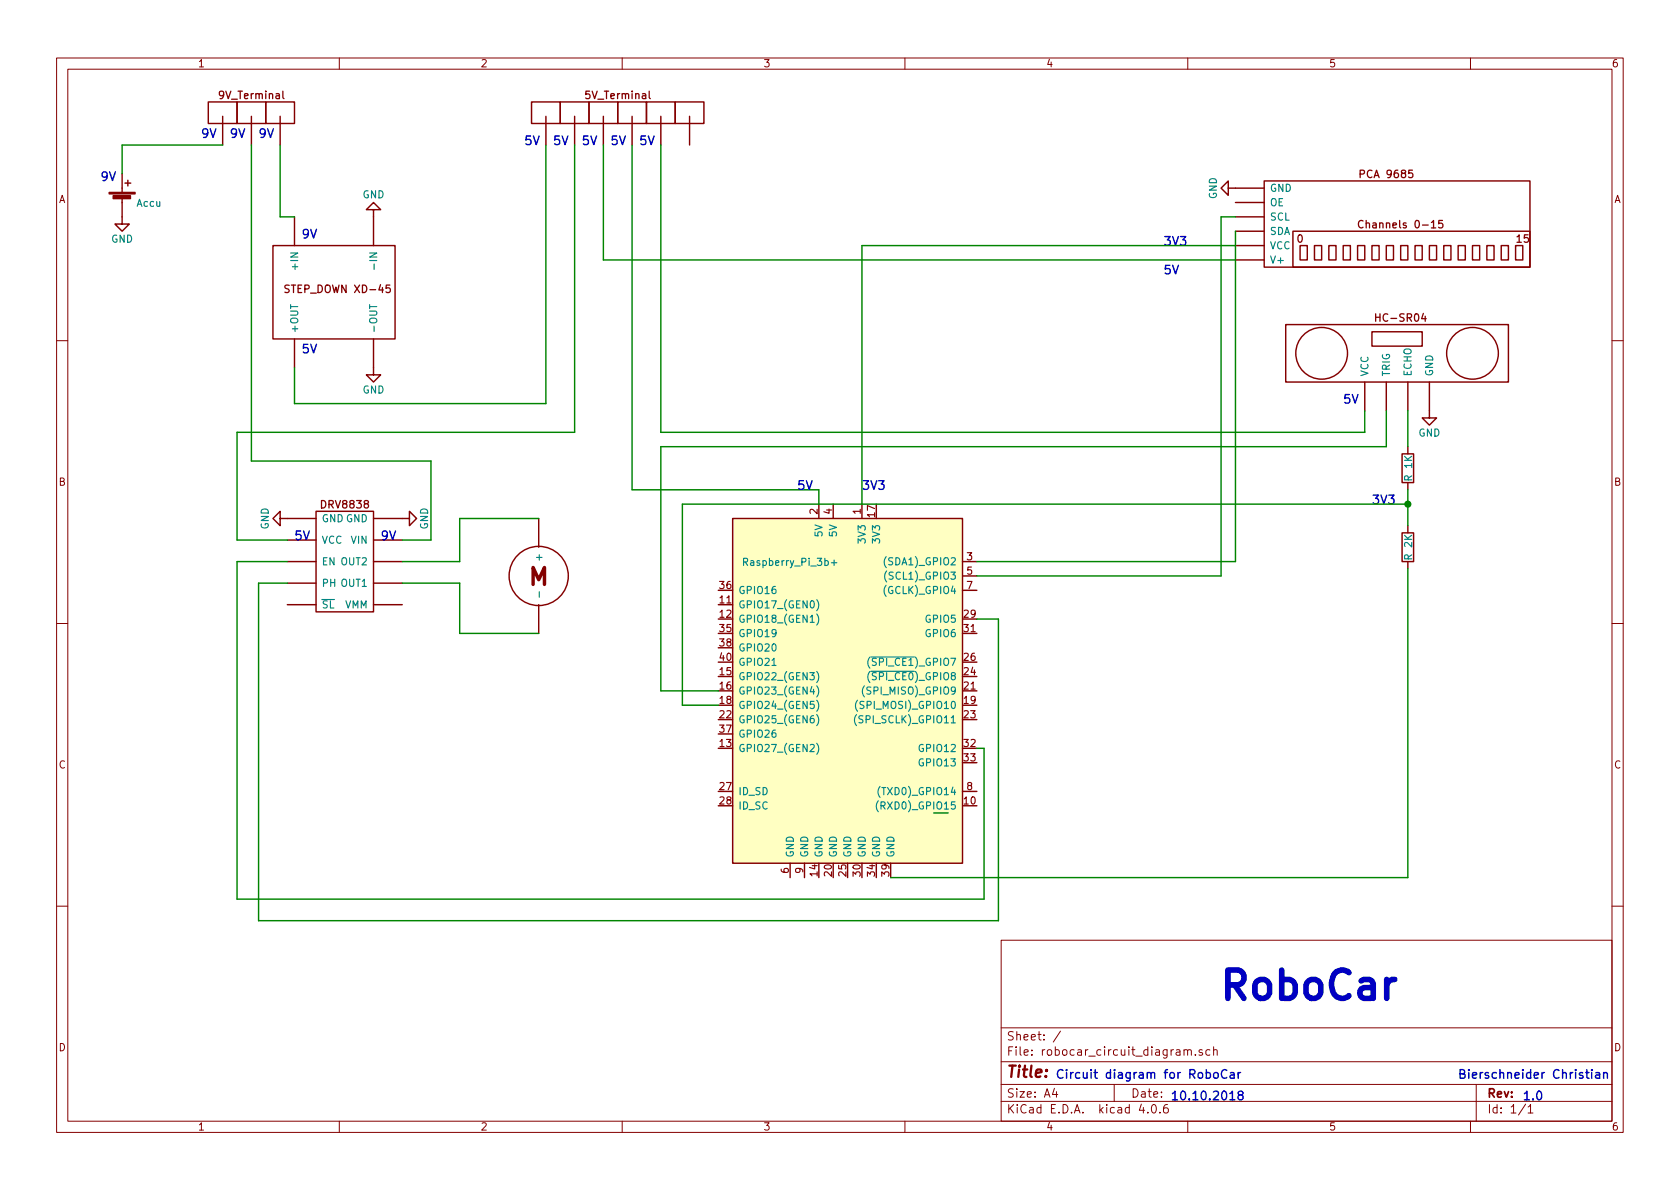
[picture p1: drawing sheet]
<svg xmlns="http://www.w3.org/2000/svg" width="297mm" height="210mm" viewBox="0 0 297 210" stroke-linecap="round" stroke-linejoin="round" font-family="sans-serif">
<g fill="none" stroke="#840000" stroke-width=".18">
<path d="M10 10.3h277v189.9h-277zM12 12.2h273v186.1h-273zM60 10.3v1.9M110 10.3v1.9M160 10.3v1.9M210 10.3v1.9M260 10.3v1.9M10 60.2h2M285 60.2h2M10 110.3h2M285 110.3h2M10 160.2h2"/>
<path d="M177 166.3h108v32h-108zM285 160.2h2M60 198.3v1.9M110 198.3v1.9M160 198.3v1.9M177 194.8h108M177 191.8h108M177 187.8h108M177 181.8h108M186.4 192.5l-.3 1h.9M186.8 193v1M187.5 182.3l-1.3 2"/>
<path d="M197 191.8v3M201.8 195.2l-.4 1.1h1M202.9 196.7v.1M203.8 195.4l.1-.1a.81 .81 0 0 1 .6 .6 .81 .81 0 0 1-.3 .8l-.1 .1a.8 .8 0 0 1-.6-.6 .8 .8 0 0 1 .3-.8zM205.1 196.7v.1M206.4 195.3a.59 .59 0 0 0-.7 .7l.1 .7 .2 .1 .5-.1 .1-.5-.2-.2-.4-.1-.3 .3M209.3 185.7l.2-.1 .4 .1 .1 .9M209.3 185.6v1M210 185.8a.36 .36 0 0 1 .3-.2 .36 .36 0 0 1 .3 .2v.8M210 198.3v1.9M211.4 186.5v.1M212.6 185.7a.37 .37 0 0 0-.6 .1l.1 .2 .5 .2v.1l-.2 .3-.4-.1"/>
<path d="M213.9 185.7l-.4-.1-.3 .3 .1 .6 .2 .1 .4-.1M214.6 185.7l.2-.1 .4 .1v.9M214.6 185.1v1.5M260 198.3v1.9M261 191.8v6.5M269.7 195.2l-1.2 2M270.2 195.8l.4-.5v1.5M270.2 196.8h.8"/>
</g>
<path d="M129.5 91.7h40.7v60.9h-40.7z" fill="#ffffc2" stroke="#ffffc2" stroke-width=".18"/>
<g fill="none" stroke="#840000" stroke-width=".25">
<path d="M36.8 18h5.1v3.8h-5.1zM41.9 18h5.1v3.8h-5.1zM47 18h5.1v3.8h-5.1zM94 18h5.1v3.8h-5.1zM99.1 18h5v3.8h-5zM104.1 18h5.1v3.8h-5.1zM109.2 18h5.1v3.8h-5.1zM114.3 18h5.1v3.8h-5.1zM119.4 18h5.1v3.8h-5.1zM21.6 35v4.6h1.3l-1.3 1.3-1.3-1.3h1.3M21.6 30.7v3.3M22.1 32.4h1"/>
<path d="M22.6 31.9v1M39.4 29.5h.1M39.4 20.6v5M44.4 20.6v5M49.5 20.6v5M52.1 38.3v5.1M66 37.1h1.3l-1.3-1.3-1.2 1.3h1.2v6.3M96.5 20.6v5M101.6 20.6v5M104.1 29.5h.1M106.7 20.6v5M111.8 20.6v5"/>
<path d="M116.8 20.6v5M121.9 20.6v5M217.2 33.3v-1.3l-1.3 1.3 1.3 1.2v-1.2h6.3M218.4 35.8h5.1M218.4 38.3h5.1M223.5 32h47v15.2h-47zM262.9 38.3h.1M48.3 43.4h21.5v16.5h-21.5zM52.1 59.9v5.1M66 59.9v6.4h1.3l-1.3 1.3-1.2-1.3h1.2M218.4 40.9h5.1M218.4 46h5.1"/>
<path d="M218.4 43.4h5.1M227.3 57.4h39.4v10.2h-39.4zM228.6 40.9h41.9v6.3h-41.9zM229.9 43.4h1.2v2.6h-1.2zM232.4 43.4h1.3v2.6h-1.3zM234.9 43.4h1.3v2.6h-1.3zM237.5 43.4h1.3v2.6h-1.3zM240 43.4h1.3v2.6h-1.3zM242.6 43.4h1.2v2.6h-1.2zM242.6 58.7h8.9v2.5h-8.9zM245.1 43.4h1.3v2.6h-1.3zM247.6 43.4h1.3v2.6h-1.3z"/>
<path d="M250.2 43.4h1.3v2.6h-1.3zM252.7 43.4h1.3v2.6h-1.3zM255.3 43.4h1.2v2.6h-1.2zM257.8 43.4h1.3v2.6h-1.3zM260.3 43.4h1.3v2.6h-1.3zM262.9 43.4h1.3v2.6h-1.3zM265.4 43.4h1.3v2.6h-1.3zM268 43.4h1.2v2.6h-1.2zM228.6 71.4h.1M229.9 70.1h.1M241.3 67.6v5M245.1 67.6v5"/>
<path d="M248.9 67.6v5M248.9 79v1.3M252.7 67.6v6.3h1.3l-1.3 1.3-1.2-1.3h1.2M262.9 65h.1M49.5 91.7v-1.3l-1.2 1.3 1.2 1.3v-1.3h6.4M50.8 99.3h5.1M50.8 95.5h5.1M55.9 90.4h10.1v17.8h-10.1zM66 91.7h6.4v-1.3l1.3 1.3-1.3 1.3v-1.3M66 99.3h5.1M66 95.5h5.1M95.2 91.7v5.1"/>
<path d="M129.5 91.7h40.7v60.9h-40.7zM144.8 89.1v2.6M147.3 89.1v2.6M152.4 89.1v2.6M170.2 99.3h2.5M247.9 80.3h2v5h-2zM247.9 94.2h2v5.1h-2zM248.9 85.3v1.3M248.9 93v1.2M248.9 99.3v1.3M50.8 103.1h5.1M50.8 106.9h5.1"/>
<path d="M66 103.1h5.1M66 106.9h5.1M81.3 110.7h.1M82.5 109.5h.1M95.2 106.9v5.1M115.6 104.4h.1M170.2 101.8h2.5M170.2 104.4h2.5M170.2 139.9h2.5M139.7 152.6v2.6M142.2 152.6v2.6"/>
<circle cx="233.7" cy="62.5" r="4.6"/>
<circle cx="260.3" cy="62.5" r="4.6"/>
<circle cx="95.2" cy="101.8" r="5.2"/>
</g>
<g fill="none" stroke="#008484" stroke-width=".2">
<path d="M65.4 53.9v.7M66.1 46.7v.9M131.5 99.4l.6-.1v-.5l-.6-.1v1.3M147 99.5h1M147.5 99v1M156.7 98.4a1.51 1.51 0 0 0 0 2M95.4 104.6v1M144.4 106a1.51 1.51 0 0 1 0 2M144.4 108.6a1.51 1.51 0 0 1 0 1.9M144.4 118.7a1.51 1.51 0 0 1 0 2M153.8 118.7a1.51 1.51 0 0 0 0 2M153.8 116.2a1.51 1.51 0 0 0 0 2"/>
<path d="M154 118.7h7.7M154 116.2h7.7M156.8 101a1.51 1.51 0 0 0 0 1.9M144.4 126.4a1.51 1.51 0 0 1 0 1.9M144.4 131.4a1.51 1.51 0 0 1 0 2M144.4 121.3a1.51 1.51 0 0 1 0 1.9M144.4 123.8a1.51 1.51 0 0 1 0 2M151.4 126.4a1.51 1.51 0 0 0 0 1.9M151.6 123.8a1.51 1.51 0 0 0 0 2M152.8 121.3a1.51 1.51 0 0 0 0 1.9M155.6 139.1a1.51 1.51 0 0 0 0 1.9M155.3 141.6a1.51 1.51 0 0 0 0 2"/>
</g>
<path d="M50 16.1v1.1l.2 .2M114.8 16.1v1.1l.2 .2M241 39.1a.64 .64 0 0 0-.9 .4 .64 .64 0 0 0 .6 .8l.3-.1M255 39h-.6v.6l.5-.1 .2 .2v.4l-.2 .2-.5-.1M51.1 50.5h-.7v.4l.6 .2 .1 .4-.2 .2h-.5M68.9 50.4h-.6l-.1 .6 .6-.1 .2 .2v.4l-.2 .2-.6-.1M251.7 55.4l-.3 1h.8" fill="none" stroke="#840000" stroke-width=".23"/>
<g fill="#840000" stroke="#840000" stroke-width=".25">
<path d="M19.3 34h4.6v.3h-4.6z"/>
<path d="M20 34.6h3.1v.5h-3.1z"/>
</g>
<g fill="none" stroke="#008400" stroke-width=".25">
<path d="M39.4 25.6h-17.8v5.1M44.4 25.6v55.9h31.8v14h-5.1M49.5 25.6v12.7h2.6M96.5 25.6v45.8h-44.4v-6.4M101.6 25.6v50.8h-59.7v19.1h8.9M106.7 25.6v20.4h111.7M111.8 25.6v61h33v2.5M116.8 25.6v50.8h124.5v-3.8M218.4 38.3h-2.5v63.5h-43.2M218.4 40.9v58.4h-45.7M218.4 43.4h-66v45.7M245.1 72.6v6.4h-128.3v43.2h10.2"/>
<path d="M248.9 72.6v6.4M50.8 99.3h-8.9v59.7h132.1v-26.7h-1.3M95.2 91.7h-13.9v7.6h-10.2M248.9 86.6v6.4M248.9 89.1h-128.3v35.6h6.4M50.8 103.1h-5.1v59.7h130.8v-53.3h-3.8M71.1 103.1h10.2v8.9h13.9M248.9 100.6v54.6h-91.4"/>
</g>
<circle cx="248.9" cy="89.1" r=".51" fill="#008400" stroke="#008400" stroke-width=".25"/>
<g fill="none" stroke="#0000c2" stroke-width=".25">
<path d="M213.3 189.7a.48 .48 0 0 1 .6 .1v.7a.48 .48 0 0 1-.6 .1M214.7 189.8l.2-.1 .4 .1 .1 .6-.2 .2-.3 .1-.2-.2zM216.9 189.3a.62 .62 0 0 0-.7 0 .62 .62 0 0 0-.2 .7 .58 .58 0 0 0 .3 .6 .58 .58 0 0 0 .6-.1M217.4 194.5h.9M217.6 189.7h.5l.1 1M218.2 190l-.5 .1a.3 .3 0 0 0-.2 .3 .3 .3 0 0 0 .2 .3l.5-.1M218.9 189.7v1M219.2 193.6l-.3-.3 .1-.2a.48 .48 0 0 1 .7 0l.1 .2-.2 .2-.6 .3v.5a.48 .48 0 0 0 .8-.1v-.3l-.3-.3M219.4 189.7h-.3l-.2 .3M280.4 189.7h.5M280.6 189.1v1.4l.3 .2M281.4 189.1v.2"/>
<path d="M281.4 189.7v1M282.2 189.7h.6v1M282.8 190l-.5 .1a.3 .3 0 0 0-.2 .3 .3 .3 0 0 0 .2 .3l.5-.1M283.5 189.8l.1-.1a.36 .36 0 0 1 .6 .2v.8M283.5 189.7v1"/>
</g>
<text font-size="7" fill="#0000c2" x="215.9" y="176.8">RoboCar</text>
<text font-size="4.2" fill="#840000" x="93.5" y="103.5">M</text>
<text font-size="2.8" fill="#840000" x="178" y="190.5">Title:</text>
<g font-size="2.1" fill="#0000c2">
<text x="35.6" y="24.4">9V</text>
<text x="40.6" y="24.4">9V</text>
<text x="45.7" y="24.4">9V</text>
<text x="92.7" y="25.6">5V</text>
<text x="97.8" y="25.6">5V</text>
<text x="102.9" y="25.6">5V</text>
<text x="107.9" y="25.6">5V</text>
<text x="113" y="25.6">5V</text>
<text x="17.8" y="32">9V</text>
<text x="53.3" y="42.2">9V</text>
<text x="205.7" y="43.4">3V3</text>
<text x="205.7" y="48.5">5V</text>
<text x="53.3" y="62.5">5V</text>
<text x="237.5" y="71.4">5V</text>
<text x="141" y="86.6">5V</text>
<text x="152.4" y="86.6">3V3</text>
<text x="242.6" y="89.1">3V3</text>
<text x="52.1" y="95.5">5V</text>
<text x="67.3" y="95.5">9V</text>
<text x="186.7" y="190.7">Circuit diagram for RoboCar</text>
<text x="257.8" y="190.7">Bierschneider Christian</text>
<text x="207" y="194.6">10.10.2018</text>
<text x="269.2" y="194.6">1.0</text>
</g>
<g font-size="2.1" fill="#840000">
<text x="178" y="184">Sheet: /</text>
<text x="178" y="186.7">File: robocar_circuit_diagram.sch</text>
<text x="178" y="196.9">KiCad E.D.A. kicad 4.0.6</text>
<text x="178" y="194.1">Size: A4</text>
<text x="200" y="194.1">Date:</text>
<text x="263" y="194.1">Rev:</text>
<text x="263" y="196.9">Id: 1/1</text>
</g>
<g font-size="1.8" fill="#840000">
<text x="35" y="11.9">1</text>
<text x="85" y="11.9">2</text>
<text x="135" y="11.9">3</text>
<text x="185" y="11.9">4</text>
<text x="235" y="11.9">5</text>
<text x="285" y="11.9">6</text>
<text x="39" y="17.5">9V_Terminal</text>
<text x="103.8" y="17.5">5V_Terminal</text>
<text x="10.4" y="35.9">A</text>
<text x="240.9" y="31.5">PCA 9685</text>
<text x="285.4" y="35.9">A</text>
<text x="241.4" y="40.4">Channels 0-15</text>
<text x="229.4" y="42.9">0</text>
<text x="268.2" y="42.9">15</text>
<text x="51" y="51.8">STEP_DOWN XD-45</text>
<text x="243.7" y="56.9">HC-SR04</text>
<text x="10.4" y="85.9">B</text>
<text x="57" y="89.9">DRV8838</text>
<text x="285.4" y="85.9">B</text>
<text x="144.5" y="90.9" transform="rotate(-90 144.5 90.9)">2</text>
<text x="147.1" y="90.9" transform="rotate(-90 147.1 90.9)">4</text>
<text x="152.1" y="90.9" transform="rotate(-90 152.1 90.9)">1</text>
<text x="154.7" y="91.4" transform="rotate(-90 154.7 91.4)">17</text>
<text x="171" y="99.1">3</text>
<text x="171" y="101.6">5</text>
<text x="127.3" y="106.7">11</text>
<text x="127.3" y="104.1">36</text>
<text x="171" y="104.1">7</text>
<text x="127.3" y="109.2">12</text>
<text x="127.3" y="111.8">35</text>
<text x="170.5" y="111.8">31</text>
<text x="170.5" y="109.2">29</text>
<text x="127.3" y="116.8">40</text>
<text x="127.3" y="119.4">15</text>
<text x="127.3" y="114.3">38</text>
<text x="170.5" y="119.4">24</text>
<text x="170.5" y="116.8">26</text>
<text x="127.3" y="121.9">16</text>
<text x="127.3" y="124.5">18</text>
<text x="170.5" y="121.9">21</text>
<text x="170.5" y="124.5">19</text>
<text x="127.3" y="127">22</text>
<text x="127.3" y="129.5">37</text>
<text x="170.5" y="127">23</text>
<text x="10.4" y="135.9">C</text>
<text x="127.3" y="132.1">13</text>
<text x="170.5" y="132.1">32</text>
<text x="170.5" y="134.6">33</text>
<text x="285.4" y="135.9">C</text>
<text x="127.3" y="139.7">27</text>
<text x="127.3" y="142.2">28</text>
<text x="170.5" y="142.2">10</text>
<text x="171" y="139.7">8</text>
<text x="139.4" y="154.4" transform="rotate(-90 139.4 154.4)">6</text>
<text x="142" y="154.4" transform="rotate(-90 142 154.4)">9</text>
<text x="144.5" y="154.9" transform="rotate(-90 144.5 154.9)">14</text>
<text x="147.1" y="154.9" transform="rotate(-90 147.1 154.9)">20</text>
<text x="149.6" y="154.9" transform="rotate(-90 149.6 154.9)">25</text>
<text x="152.1" y="154.9" transform="rotate(-90 152.1 154.9)">30</text>
<text x="154.7" y="154.9" transform="rotate(-90 154.7 154.9)">34</text>
<text x="157.2" y="154.9" transform="rotate(-90 157.2 154.9)">39</text>
<text x="10.4" y="185.9">D</text>
<text x="285.4" y="185.9">D</text>
<text x="35" y="199.9">1</text>
<text x="85" y="199.9">2</text>
<text x="135" y="199.9">3</text>
<text x="185" y="199.9">4</text>
<text x="235" y="199.9">5</text>
<text x="285" y="199.9">6</text>
</g>
<g font-size="1.8" fill="#008484">
<text x="64.1" y="35">GND</text>
<text x="215.1" y="35.2" transform="rotate(-90 215.1 35.2)">GND</text>
<text x="224.5" y="33.9">GND</text>
<text x="24.2" y="36.5">Accu</text>
<text x="224.5" y="36.4">OE</text>
<text x="224.5" y="39">SCL</text>
<text x="224.5" y="41.5">SDA</text>
<text x="19.6" y="42.9">GND</text>
<text x="52.7" y="47.2" transform="rotate(-90 52.7 47.2)">+IN</text>
<text x="66.7" y="46.8" transform="rotate(-90 66.7 46.8)">-IN</text>
<text x="224.5" y="46.6">V+</text>
<text x="224.5" y="44.1">VCC</text>
<text x="52.7" y="58.9" transform="rotate(-90 52.7 58.9)">+OUT</text>
<text x="66.7" y="58.9" transform="rotate(-90 66.7 58.9)">-OUT</text>
<text x="64.1" y="69.6">GND</text>
<text x="241.9" y="66.5" transform="rotate(-90 241.9 66.5)">VCC</text>
<text x="245.7" y="66.5" transform="rotate(-90 245.7 66.5)">TRIG</text>
<text x="249.6" y="66.5" transform="rotate(-90 249.6 66.5)">ECHO</text>
<text x="253.4" y="66.5" transform="rotate(-90 253.4 66.5)">GND</text>
<text x="250.8" y="77.2">GND</text>
<text x="249.7" y="84.8" transform="rotate(-90 249.7 84.8)">R 1K</text>
<text x="47.5" y="93.6" transform="rotate(-90 47.5 93.6)">GND</text>
<text x="56.9" y="92.3">GNDGND</text>
<text x="75.7" y="93.6" transform="rotate(-90 75.7 93.6)">GND</text>
<text x="145.4" y="94.9" transform="rotate(-90 145.4 94.9)">5V</text>
<text x="148" y="94.9" transform="rotate(-90 148 94.9)">5V</text>
<text x="153" y="95.9" transform="rotate(-90 153 95.9)">3V3</text>
<text x="155.6" y="95.9" transform="rotate(-90 155.6 95.9)">3V3</text>
<text x="56.9" y="99.9">EN OUT2</text>
<text x="56.9" y="96.1">VCC</text>
<text x="62.1" y="96.1">VIN</text>
<text x="95.9" y="98.8" transform="rotate(-90 95.9 98.8)">+</text>
<text x="132" y="100">Raspberry_Pi_3b+</text>
<text x="156.9" y="99.9">(SDA1)_GPIO2</text>
<text x="249.7" y="98.8" transform="rotate(-90 249.7 98.8)">R 2K</text>
<text x="56.9" y="103.8">PH OUT1</text>
<text x="56.9" y="107.6">SL</text>
<text x="60.9" y="107.6">VMM</text>
<text x="130.6" y="107.6">GPIO17_(GEN0)</text>
<text x="130.6" y="105">GPIO16</text>
<text x="156.6" y="105">(GCLK)_GPIO4</text>
<text x="157.1" y="102.5">(SCL1)_GPIO3</text>
<text x="130.6" y="110.1">GPIO18_(GEN1)</text>
<text x="130.6" y="112.6">GPIO19</text>
<text x="163.8" y="112.6">GPIO6</text>
<text x="163.8" y="110.1">GPIO5</text>
<text x="130.6" y="117.7">GPIO21</text>
<text x="130.6" y="115.2">GPIO20</text>
<text x="154.3" y="117.7">(SPI_CE1)_GPIO7</text>
<text x="130.6" y="120.3">GPIO22_(GEN3)</text>
<text x="130.6" y="122.8">GPIO23_(GEN4)</text>
<text x="130.6" y="125.3">GPIO24_(GEN5)</text>
<text x="152.2" y="125.3">(SPI_MOSI)_GPIO10</text>
<text x="153.2" y="122.8">(SPI_MISO)_GPIO9</text>
<text x="154.3" y="120.3">(SPI_CE0)_GPIO8</text>
<text x="130.6" y="127.9">GPIO25_(GEN6)</text>
<text x="130.6" y="130.4">GPIO26</text>
<text x="152" y="127.9">(SPI_SCLK)_GPIO11</text>
<text x="130.6" y="133">GPIO27_(GEN2)</text>
<text x="162.8" y="133">GPIO12</text>
<text x="162.8" y="135.5">GPIO13</text>
<text x="130.6" y="140.6">ID_SD</text>
<text x="130.6" y="143.1">ID_SC</text>
<text x="156.1" y="140.6">(TXD0)_GPIO14</text>
<text x="140.3" y="151.6" transform="rotate(-90 140.3 151.6)">GND</text>
<text x="142.9" y="151.6" transform="rotate(-90 142.9 151.6)">GND</text>
<text x="145.4" y="151.6" transform="rotate(-90 145.4 151.6)">GND</text>
<text x="148" y="151.6" transform="rotate(-90 148 151.6)">GND</text>
<text x="150.5" y="151.6" transform="rotate(-90 150.5 151.6)">GND</text>
<text x="153" y="151.6" transform="rotate(-90 153 151.6)">GND</text>
<text x="155.6" y="151.6" transform="rotate(-90 155.6 151.6)">GND</text>
<text x="158.1" y="151.6" transform="rotate(-90 158.1 151.6)">GND</text>
</g>
<text font-size="1.8" fill="#008400" x="155.9" y="143.1">(RXD0)_GPIO15</text>
</svg>
